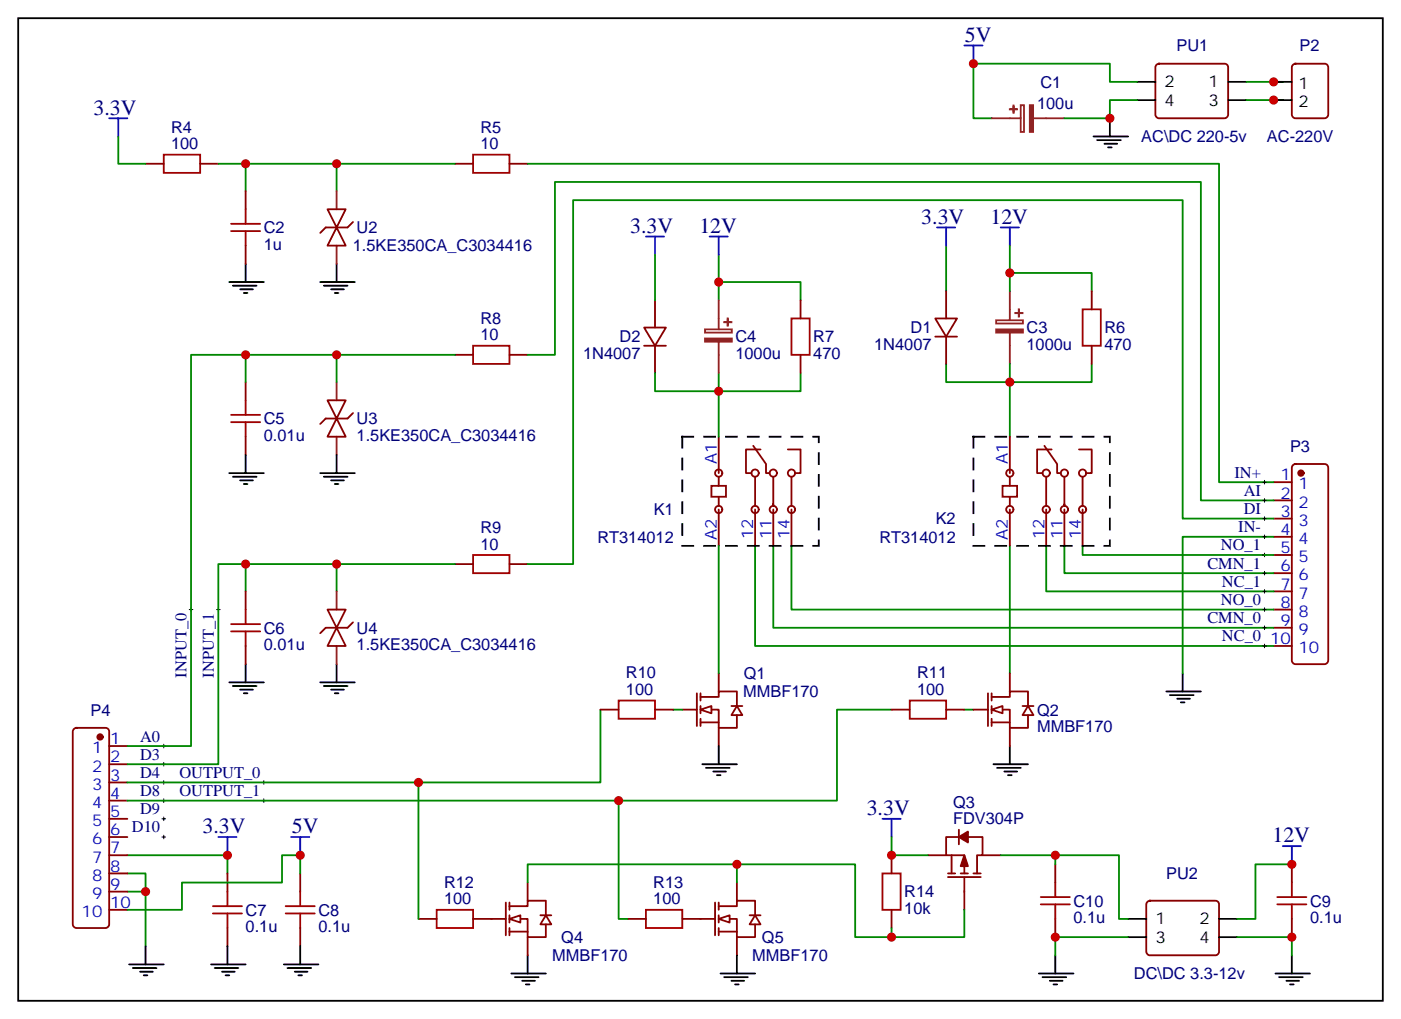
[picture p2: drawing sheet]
<svg xmlns="http://www.w3.org/2000/svg" width="272mm" height="198mm" viewBox="0 0 272 198" stroke-linecap="round" stroke-linejoin="round" font-family="sans-serif">
<path d="M3.5 3.5h264.6v190.5h-264.6zM25 187h6.7M25.8 187.7h4.5M27.2 188.4h2.4M27.9 189.1h.7M28.2 183.4v3.6" fill="none" stroke="#000" stroke-width=".35"/>
<g fill="none" stroke="#000" stroke-width=".19">
<path d="M36.7 118.2h.7M37 117.8v.7M42 118.2h.7M42.3 117.8v.7M31.4 155.2h.7M31.4 151.7h.7M31.4 158.8h.7M31.4 148.2h.7M31.4 144.6h.7M31.7 144.3v.7M31.7 147.8v.7M31.7 151.3v.7"/>
<path d="M31.7 154.9v.7M31.7 158.4v.7M50.8 155.2h.7M50.8 151.7h.7M51.2 151.3v.7M51.2 154.9v.7M31.4 162.3h.7M31.7 161.9v.7"/>
</g>
<path d="M125.2 45.9h3.6M127 45.9v3.5M42.3 162.3h3.6M44.1 162.3v3.5M56.4 162.3h3.6M58.2 162.3v3.5" fill="none" stroke="#00f" stroke-width=".35"/>
<path d="M139.3 72.3v12.4M24.7 169.3h3.5v14.1M24.7 165.8h19.4v3.5M24.7 172.9h3.5" fill="none" stroke="#008700" stroke-width=".35"/>
<g fill="none" stroke="#870000" stroke-width=".35">
<path d="M137.9 94.2h2.9v2.1h-2.9zM139.3 96.3v1.8M139.3 84.7v7M139.3 92.4v1.8M139.3 98.8v7M146 86.4l2.5 3.6v1.7h.7M146.4 92.4v5.7M146.4 98.8v7M147.5 87.1h-2.9v4.6h1.1M149.9 92.4v5.7v-.4M149.9 98.8v7M152.8 87.1h2.4v4.6h-1"/>
<path d="M153.5 92.4v5.7M153.5 98.8v7M132.3 137.6h2.8M135.1 134.4v6.4M135.8 137.6h3.5v3.5h3.6v-2.5M135.8 135.1h3.5v-1h3.6v2.8M135.8 134.4v1.4M135.8 136.9v1.4M135.8 139.3v1.5M139.3 130.5v3.6M141.8 136.9h2.1M142.9 136.9l1 1.7h-2.1z"/>
<path d="M14.3 141.3l.5-.2h5.7a.71 .71 0 0 1 .7 .7v37.4a.76 .76 0 0 1-.7 .7h-5.7a.76 .76 0 0 1-.7-.7v-37.4zM21.2 144.6h3.5M21.2 148.2h3.5M21.2 151.7h3.5M21.2 155.2h3.5M21.2 158.8h3.5M135.8 140.1h3.5M139.3 141.1v3.5M21.2 162.3h3.5M21.2 165.8h3.5M21.2 169.3h3.5M21.2 172.9h3.5"/>
<path d="M21.2 176.4h3.5"/>
<circle cx="139.3" cy="98.8" r=".71"/>
<circle cx="139.3" cy="91.7" r=".71"/>
<circle cx="146.4" cy="91.7" r=".71"/>
<circle cx="146.4" cy="98.8" r=".71"/>
<circle cx="149.9" cy="98.8" r=".71"/>
<circle cx="149.9" cy="91.7" r=".71"/>
<circle cx="153.5" cy="98.8" r=".71"/>
<circle cx="153.5" cy="91.7" r=".71"/>
</g>
<circle cx="19.4" cy="142.9" r=".53" fill="#870000" stroke="#870000" stroke-width=".35"/>
<path d="M135.8 137.6l2.1-.7v1.4z" fill="#fff" stroke="#870000" stroke-width=".35"/>
<g fill="none" stroke="#000" stroke-width=".35">
<path d="M136.2 148.2h6.7M136.9 148.9h4.6M138.3 149.6h2.5M139 150.3h.7M139.3 144.6v3.6M192.6 148.2h6.7M193.3 148.9h4.6M194.7 149.6h2.5M195.4 150.3h.7M195.8 144.6v3.6M218.7 178.2h3.5M236.4 178.2h3.5"/>
<path d="M201.4 188.7h6.7M202.1 189.4h4.6M203.6 190.1h2.4M204.3 190.9h.7M204.6 185.2v3.5M218.7 181.7h3.5M236.4 181.7h3.5M247.3 188.7h6.7M248 189.4h4.6M249.4 190.1h2.5M250.1 190.9h.7M250.5 185.2v3.5"/>
</g>
<g fill="none" stroke="#008700" stroke-width=".35">
<path d="M127 49.4v8.8M139.3 54.7h15.9v3.5M139.3 49.4v8.8M183.4 47.6v8.8M195.8 52.9h15.9v3.5M195.8 47.6v8.8M127 72.3v3.5h28.2v-3.5M183.4 70.6v3.5h28.3v-3.5M139.3 105.8v24.7M195.8 105.8v24.7M130.5 137.6h1.8M187 137.6h1.7"/>
<path d="M250.5 167.6h-7.1v10.6h-3.5M239.9 181.7h10.6v3.5"/>
</g>
<g fill="none" stroke="#870000" stroke-width=".35">
<path d="M127 58.2v5.3M183.4 56.4v5.3M124.9 63.5h4.2l-2.1 3.5zM124.9 67h4.2M127 67v5.3M181.3 61.7h4.3l-2.2 3.6zM181.3 65.3h4.3M183.4 65.3v5.3M188.7 137.6h2.9M191.6 134.4v6.4M192.3 137.6h3.5v3.5h3.5v-2.5M192.3 135.1h3.5v-1h3.5v2.8"/>
<path d="M192.3 134.4v1.4M192.3 136.9v1.4M192.3 139.3v1.5M195.8 130.5v3.6M198.3 136.9h2.1M199.3 136.9l1.1 1.7h-2.1zM192.3 140.1h3.5M195.8 141.1v3.5M222.5 174.8l.5-.2h12.7a.71 .71 0 0 1 .7 .7v9.2a.76 .76 0 0 1-.7 .7h-12.7a.76 .76 0 0 1-.8-.7v-9.2zM250.5 167.6v3.5M250.5 178.2v3.5"/>
</g>
<path d="M139.3 58.2v5.7M195.8 56.4v5.7M136.7 63.9h5.2v.6h-5.2zM139.3 66.3v6M193.1 62.1h5.2v.6h-5.2zM195.8 64.6v6" fill="none" stroke="#8c2424" stroke-width=".35"/>
<g fill="#8c2424" stroke="#8c2424" stroke-width=".35">
<path d="M136.7 65.6h5.2v.7h-5.2z"/>
<path d="M140.4 62.4l1.4 .1z"/>
<path d="M141.1 61.7v1.4z"/>
<path d="M193.1 63.9h5.2v.6h-5.2z"/>
<path d="M196.8 60.7h1.5z"/>
<path d="M197.5 60l.1 1.4z"/>
</g>
<path d="M137.6 45.9h3.5M139.3 45.9v3.5M194 44.1h3.6M195.8 44.1v3.5M248.7 164h3.5M250.5 164v3.6" fill="none" stroke="#00f" stroke-width=".35"/>
<path d="M247.6 173.9h5.7M247.6 175.3h5.7M250.5 171.1v2.8M250.5 175.3v2.9" fill="none" stroke="#a10000" stroke-width=".35"/>
<path d="M192.3 137.6l2.1-.7v1.4z" fill="#fff" stroke="#870000" stroke-width=".35"/>
<path d="M187 8.8h3.5M188.7 8.8v3.5M21.2 22.9h3.5M22.9 22.9v3.6M181.7 44.1h3.5M183.4 44.1v3.5M171.1 158.8h3.5M172.9 158.8v3.5" fill="none" stroke="#00f" stroke-width=".35"/>
<g fill="none" stroke="#008700" stroke-width=".35">
<path d="M241.7 15.9h7M241.7 19.4h7M22.9 26.5v5.3h5.3M42.3 31.8h45.9M47.6 31.8v5.2M65.3 31.8v5.2M102.3 31.8h134.1v61.7h10.5M47.6 68.8v5.3M65.3 68.8v5.3M88.2 68.8h-51.2v75.8h-12.3M102.3 68.8h5.3v-33.5h125.2v61.7h14.1M195.8 70.6v14.1"/>
<path d="M47.6 109.4v5.3M65.3 109.4v5.3M88.2 109.4h-45.9v38.8h-17.6M146.4 105.8v19.4h100.5M149.9 105.8v15.9h97M153.5 105.8v12.4h93.4M202.8 105.8v8.9h44.1M206.4 105.8v5.3h40.5M209.9 105.8v1.8h37M246.9 100.5h-17.6v-61.7h-118.2v70.6h-8.8M246.9 104.1h-17.6v26.4M116.4 137.6v14.1h-91.7"/>
<path d="M172.9 137.6h-10.6v17.6h-137.6M58.2 169.3v-3.5h-3.5v5.3h-19.4v5.3h-10.6"/>
</g>
<g fill="none" stroke="#870000" stroke-width=".35">
<path d="M224.2 12.6l.5-.3h12.7a.71 .71 0 0 1 .7 .8v9.1a.76 .76 0 0 1-.7 .7h-12.7a.76 .76 0 0 1-.7-.7v-9.1zM28.2 31.8h3.5M38.8 31.8h3.5M47.6 37v3.6M88.2 31.8h3.5M98.8 31.8h3.5M47.6 47.6v3.6M63.5 40.6h3.5l-1.7 3.5zM65.3 44.1l1.7 3.5h-3.5zM68.4 43l-1 1.1h-4.3l-1 1.1M155.2 58.2v3.5M211.7 56.4v3.6"/>
<path d="M47.6 74.1v3.5M63.5 77.6h3.5l-1.7 3.5zM88.2 68.8h3.5M98.8 68.8h3.5M155.2 68.8v3.5M211.7 67v3.6M47.6 84.7v3.5M65.3 81.1l1.7 3.6h-3.5zM68.4 80.1l-1 1h-4.3l-1 1.1M194.4 94.2h2.8v2.1h-2.8zM195.8 96.3v1.8M195.8 84.7v7"/>
<path d="M195.8 92.4v1.8M195.8 98.8v7M202.5 86.4l2.5 3.6v1.7h.7M202.8 92.4v5.7M202.8 98.8v7M203.9 87.1h-2.8v4.6h1M206.4 92.4v5.7v-.4M206.4 98.8v7M209.2 87.1h2.5v4.6h-1.1M209.9 92.4v5.7M209.9 98.8v7M246.9 93.5h3.6"/>
<path d="M246.9 97h3.6M250.7 90.2l.5-.2h5.6a.71 .71 0 0 1 .7 .7v37.4a.76 .76 0 0 1-.7 .7h-5.6a.76 .76 0 0 1-.7-.7v-37.4zM47.6 114.7v3.5M63.5 118.2h3.5l-1.7 3.5zM88.2 109.4h3.5M98.8 109.4h3.5M246.9 100.5h3.6M246.9 104.1h3.6M246.9 107.6h3.6M246.9 111.1h3.6M246.9 114.7h3.6M246.9 118.2h3.6"/>
<path d="M47.6 125.2v3.6M65.3 121.7l1.7 3.5h-3.5zM68.4 120.6l-1 1.1h-4.3l-1 1.1M116.4 137.6h3.5M127 137.6h3.5M172.9 137.6h3.5M183.4 137.6h3.6M246.9 121.7h3.6M246.9 125.2h3.6M44.1 169.3v3.6M44.1 179.9v3.5M58.2 169.3v3.6"/>
<path d="M58.2 179.9v3.5M95.2 178.2h2.9M98.1 175v6.3M98.8 178.2h3.5v3.5h3.5v-2.5M98.8 175.7h3.5v-1.1h3.5v2.8M98.8 175v1.4M98.8 177.4v1.5M98.8 179.9v1.4M102.3 171.1v3.5M104.8 177.4h2.1M105.8 177.4l1.1 1.8h-2.1zM98.8 180.6h3.5"/>
<path d="M102.3 181.7v3.5"/>
<circle cx="195.8" cy="91.7" r=".71"/>
<circle cx="195.8" cy="98.8" r=".71"/>
<circle cx="202.8" cy="98.8" r=".71"/>
<circle cx="202.8" cy="91.7" r=".71"/>
<circle cx="206.4" cy="98.8" r=".71"/>
<circle cx="206.4" cy="91.7" r=".71"/>
<circle cx="209.9" cy="91.7" r=".71"/>
<circle cx="209.9" cy="98.8" r=".71"/>
</g>
<g fill="none" stroke="#a10000" stroke-width=".35">
<path d="M31.7 30h7.1v3.5h-7.1zM91.7 30h7.1v3.5h-7.1zM44.8 43.4h5.6M44.8 44.8h5.6M47.6 40.6v2.8M47.6 44.8v2.8M209.9 60h3.5v7h-3.5zM47.6 77.6v2.8M91.7 67h7.1v3.6h-7.1zM153.5 61.7h3.5v7.1h-3.5zM44.8 80.4h5.6M44.8 81.8h5.6"/>
<path d="M47.6 81.8v2.9M47.6 118.2v2.8M91.7 107.6h7.1v3.5h-7.1zM44.8 121h5.6M44.8 122.4h5.6M47.6 122.4v2.8M119.9 135.8h7.1v3.5h-7.1zM176.4 135.8h7v3.5h-7zM41.3 175.7h5.6M41.3 177.1h5.6M44.1 172.9v2.8M44.1 177.1v2.8"/>
<path d="M55.4 175.7h5.6M55.4 177.1h5.6M58.2 172.9v2.8M58.2 177.1v2.8"/>
</g>
<g fill="none" stroke="#000" stroke-width=".35">
<path d="M220.5 15.9h3.5M220.5 19.4h3.5M238.1 15.9h3.6M238.1 19.4h3.6M212 26.5h6.7M212.7 27.2h4.6M214.1 27.9h2.5M214.8 28.6h.7M215.2 22.9v3.6M44.4 54.7h6.8M45.2 55.4h4.5M46.6 56.1h2.4"/>
<path d="M47.3 56.8h.7M47.6 51.2v3.5M62.1 54.7h6.7M62.8 55.4h4.6M64.2 56.1h2.5M64.9 56.8h.7M65.3 51.2v3.5M44.4 91.7h6.8M45.2 92.4h4.5M46.6 93.1h2.4M47.3 93.8h.7M47.6 88.2v3.5"/>
<path d="M62.1 91.7h6.7M62.8 92.4h4.6M64.2 93.1h2.5M64.9 93.8h.7M65.3 88.2v3.5M44.4 132.3h6.8M45.2 133h4.5M46.6 133.7h2.4M47.3 134.4h.7M47.6 128.8v3.5M62.1 132.3h6.7M62.8 133h4.6"/>
<path d="M64.2 133.7h2.5M64.9 134.4h.7M65.3 128.8v3.5M226.1 134.1h6.7M226.8 134.8h4.6M228.2 135.5h2.5M229 136.2h.7M229.3 130.5v3.6M40.9 187h6.7M41.6 187.7h4.6M43 188.4h2.5M43.7 189.1h.7"/>
<path d="M44.1 183.4v3.6M55 187h6.7M55.7 187.7h4.6M57.1 188.4h2.5M57.9 189.1h.7M58.2 183.4v3.6M99.1 188.7h6.7M99.8 189.4h4.6M101.2 190.1h2.5M102 190.9h.7M102.3 185.2v3.5"/>
</g>
<path d="M65.3 37v3.6M65.3 47.6v3.6M65.3 74.1v3.5M65.3 84.7v3.5M65.3 114.7v3.5M65.3 125.2v3.6" fill="none" stroke="#8c2424" stroke-width=".35"/>
<circle cx="252.2" cy="91.7" r=".53" fill="#870000" stroke="#870000" stroke-width=".35"/>
<g fill="none" stroke="#000" stroke-width=".19">
<path d="M244.8 97h.7M244.8 93.5h.7M245.2 93.1v.7M245.2 96.7v.7M244.8 100.5h.7M244.8 107.6h.7M244.8 111.1h.7M244.8 114.7h.7M244.8 118.2h.7M244.8 104.1h.7M245.2 100.2v.7M245.2 103.7v.7"/>
<path d="M245.2 107.2v.7M245.2 110.8v.7M245.2 114.3v.7M245.2 117.8v.7M244.8 121.7h.7M244.8 125.2h.7M245.2 121.4v.7M245.2 124.9v.7"/>
</g>
<path d="M98.8 178.2l2.1-.8v1.5z" fill="#fff" stroke="#870000" stroke-width=".35"/>
<path d="M84.7 176.4h7v3.5h-7zM125.2 176.4h7.1v3.5h-7.1z" fill="none" stroke="#a10000" stroke-width=".35"/>
<g fill="none" stroke="#870000" stroke-width=".35">
<path d="M81.1 178.2h3.6M91.7 178.2h3.5M121.7 178.2h3.5M132.3 178.2h6.3M138.6 175v6.3M139.3 178.2h3.6v3.5h3.5v-2.5M139.3 175.7h3.6v-1.1h3.5v2.8M139.3 175v1.4M139.3 177.4v1.5M139.3 179.9v1.4M142.9 171.1v3.5M145.3 177.4h2.2"/>
<path d="M146.4 177.4l1.1 1.8h-2.2zM139.3 180.6h3.6M142.9 181.7v3.5"/>
</g>
<path d="M139.3 178.2l2.2-.8v1.5z" fill="#fff" stroke="#870000" stroke-width=".35"/>
<path d="M246.9 15.9h3.6M246.9 19.4h3.6M139.7 188.7h6.7M140.4 189.4h4.6M141.8 190.1h2.5M142.5 190.9h.7M142.9 185.2v3.5" fill="none" stroke="#000" stroke-width=".35"/>
<path d="M220.5 15.9h-5.3v-3.6h-26.5v10.6h3.6M220.5 19.4h-5.3v3.5h-8.8M81.1 151.7v26.5M119.9 155.2v23h1.8M102.3 171.1v-3.5h63.5v14.1h7.1M142.9 167.6v3.5M172.9 162.3v3.5h7M187 176.4v5.3h-14.1v-1.8M194 165.8h23v12.4h1.7M204.6 165.8v1.8M218.7 181.7h-14.1v3.5" fill="none" stroke="#008700" stroke-width=".35"/>
<path d="M171.1 169.3h3.5v7.1h-3.5zM201.8 175.3h5.6M201.8 173.9h5.6M204.6 171.1v2.8M204.6 175.3v2.9" fill="none" stroke="#a10000" stroke-width=".35"/>
<g fill="none" stroke="#870000" stroke-width=".35">
<path d="M250.7 12.6l.5-.3h5.6a.71 .71 0 0 1 .7 .8v9.1a.76 .76 0 0 1-.7 .7h-5.6a.76 .76 0 0 1-.7-.7v-9.1zM172.9 165.8v3.5M172.9 176.4v3.5M179.9 165.8h3.5M183.8 170h6.3M183.8 169.3h1.4M184.5 165.8v3.5M185.9 162.3h-2.5v3.5h3.6v3.5M185.9 160.9v2.8M186.3 169.3h1.4M187 170v6.4M187.7 162.3h2.8v3.5h-1.1v3.5"/>
<path d="M188.7 169.3h1.4M190.5 165.8h3.5M204.6 167.6v3.5M204.6 178.2v3.5"/>
</g>
<path d="M192.3 22.9h5.6M197.9 20.4h.6v5.2h-.6zM200.4 22.9h6" fill="none" stroke="#8c2424" stroke-width=".35"/>
<g fill="#8c2424" stroke="#8c2424" stroke-width=".35">
<path d="M199.7 20.4h.6v5.2h-.6z"/>
<path d="M196.5 20.5v1.4z"/>
<path d="M195.8 21.2h1.4z"/>
</g>
<path d="M132.3 84.7h26.4v21.1h-26.4zM188.7 84.7h26.5v21.1h-26.5z" fill="none" stroke="#000" stroke-width=".35" stroke-dasharray="2.1 2.1"/>
<g fill="#870000" stroke="#870000" stroke-width=".35">
<path d="M187 165.8l.7 2.1h-1.4z"/>
<path d="M185.9 162.3l1.8-1.1v2.1z"/>
</g>
<g fill="#c00">
<circle cx="28.2" cy="172.9" r=".88"/>
<circle cx="139.3" cy="75.8" r=".88"/>
<circle cx="139.3" cy="54.7" r=".88"/>
<circle cx="250.5" cy="167.6" r=".88"/>
<circle cx="250.5" cy="181.7" r=".88"/>
<circle cx="195.8" cy="52.9" r=".88"/>
<circle cx="195.8" cy="74.1" r=".88"/>
<circle cx="44.1" cy="165.8" r=".88"/>
<circle cx="58.2" cy="165.8" r=".88"/>
<circle cx="47.6" cy="109.4" r=".88"/>
<circle cx="65.3" cy="109.4" r=".88"/>
<circle cx="65.3" cy="68.8" r=".88"/>
<circle cx="47.6" cy="68.8" r=".88"/>
<circle cx="47.6" cy="31.7" r=".88"/>
<circle cx="65.3" cy="31.7" r=".88"/>
<circle cx="119.9" cy="155.2" r=".88"/>
<circle cx="81.1" cy="151.7" r=".88"/>
<circle cx="142.9" cy="167.6" r=".88"/>
<circle cx="246.9" cy="19.4" r=".88"/>
<circle cx="246.9" cy="15.9" r=".88"/>
<circle cx="188.7" cy="12.3" r=".88"/>
<circle cx="215.2" cy="22.9" r=".88"/>
<circle cx="172.9" cy="165.8" r=".88"/>
<circle cx="172.9" cy="181.7" r=".88"/>
<circle cx="204.6" cy="181.7" r=".88"/>
<circle cx="204.6" cy="165.8" r=".88"/>
</g>
<g font-size="4.2" fill="#000080">
<text x="187.1" y="8.1">5V</text>
<text x="18.1" y="22.2">3.3V</text>
<text x="122.2" y="45.2">3.3V</text>
<text x="135.6" y="45.2">12V</text>
<text x="178.6" y="43.4">3.3V</text>
<text x="192" y="43.4">12V</text>
<text x="39.3" y="161.6">3.3V</text>
<text x="56.6" y="161.6">5V</text>
<text x="168" y="158">3.3V</text>
<text x="246.7" y="163.3">12V</text>
</g>
<g font-size="3.2" fill="#000080">
<text x="228.1" y="10">PU1</text>
<text x="252" y="10">P2</text>
<text x="201.7" y="17">C1</text>
<text x="201.1" y="21.2">100u</text>
<text x="33.2" y="28.9">100</text>
<text x="33.2" y="25.7">R4</text>
<text x="93.1" y="28.9">10</text>
<text x="93.1" y="25.7">R5</text>
<text x="221.3" y="27.6">AC\DC 220-5v</text>
<text x="245.6" y="27.6">AC-220V</text>
<text x="51.2" y="45.2">C2</text>
<text x="69.1" y="45.2">U2</text>
<text x="51.2" y="48.5">1u</text>
<text x="68.4" y="48.8">1.5KE350CA_C3034416</text>
<text x="93.1" y="66">10</text>
<text x="93.1" y="62.7">R8</text>
<text x="176.6" y="64.6">D1</text>
<text x="199" y="64.6">C3</text>
<text x="214.1" y="64.6">R6</text>
<text x="113.1" y="69.6">1N4007</text>
<text x="120.1" y="66.4">D2</text>
<text x="142.6" y="69.6">1000u</text>
<text x="142.6" y="66.4">C4</text>
<text x="157.7" y="69.6">470</text>
<text x="157.7" y="66.4">R7</text>
<text x="169.5" y="67.9">1N4007</text>
<text x="199" y="67.9">1000u</text>
<text x="214.1" y="67.9">470</text>
<text x="51.2" y="82.3">C5</text>
<text x="69.1" y="82.3">U3</text>
<text x="51.2" y="85.5">0.01u</text>
<text x="69.1" y="85.5">1.5KE350CA_C3034416</text>
<text x="250.1" y="87.6">P3</text>
<text x="239.4" y="92.6">IN+</text>
<text x="126.7" y="99.9">K1</text>
<text x="181.4" y="101.7">K2</text>
<text x="241.1" y="96.1">AI</text>
<text x="241.1" y="99.7">DI</text>
<text x="93.1" y="106.5">10</text>
<text x="93.1" y="103.3">R9</text>
<text x="115.8" y="105.2">RT314012</text>
<text x="170.5" y="105.2">RT314012</text>
<text x="236.7" y="106.7">NO_1</text>
<text x="240.1" y="103.2">IN-</text>
<text x="234.1" y="110.2">CMN_1</text>
<text x="236.9" y="113.8">NC_1</text>
<text x="236.7" y="117.3">NO_0</text>
<text x="51.2" y="122.8">C6</text>
<text x="69.1" y="122.8">U4</text>
<text x="234.1" y="120.8">CMN_0</text>
<text x="236.9" y="124.4">NC_0</text>
<text x="36.2" y="131.4" transform="rotate(-90 36.2 131.4)">INPUT_0</text>
<text x="41.5" y="131.4" transform="rotate(-90 41.5 131.4)">INPUT_1</text>
<text x="51.2" y="126.1">0.01u</text>
<text x="69.1" y="126.1">1.5KE350CA_C3034416</text>
<text x="121.4" y="131.5">R10</text>
<text x="144.2" y="131.7">Q1</text>
<text x="177.8" y="131.5">R11</text>
<text x="121.4" y="134.8">100</text>
<text x="144.1" y="135.2">MMBF170</text>
<text x="177.8" y="134.8">100</text>
<text x="17.5" y="138.7">P4</text>
<text x="27.2" y="143.8">A0</text>
<text x="201.1" y="141.9">MMBF170</text>
<text x="201.1" y="138.7">Q2</text>
<text x="27.2" y="147.3">D3</text>
<text x="27.2" y="154.3">D8</text>
<text x="27.2" y="150.8">D4</text>
<text x="34.8" y="154.3">OUTPUT_1</text>
<text x="34.8" y="150.8">OUTPUT_0</text>
<text x="25.6" y="161.4">D10</text>
<text x="27.2" y="157.9">D9</text>
<text x="184.8" y="159.8">FDV304P</text>
<text x="184.8" y="156.6">Q3</text>
<text x="86.1" y="172.1">R12</text>
<text x="126.7" y="172.1">R13</text>
<text x="175.3" y="174">R14</text>
<text x="226.1" y="170.5">PU2</text>
<text x="47.6" y="177.5">C7</text>
<text x="61.7" y="177.5">C8</text>
<text x="86.1" y="175.3">100</text>
<text x="126.7" y="175.3">100</text>
<text x="175.3" y="177.2">10k</text>
<text x="208.1" y="179">0.1u</text>
<text x="208.1" y="175.8">C10</text>
<text x="254" y="179">0.1u</text>
<text x="254" y="175.8">C9</text>
<text x="47.6" y="180.7">0.1u</text>
<text x="61.7" y="180.7">0.1u</text>
<text x="108.8" y="182.8">Q4</text>
<text x="147.7" y="182.8">Q5</text>
<text x="107.1" y="186.3">MMBF170</text>
<text x="145.9" y="186.3">MMBF170</text>
<text x="219.9" y="189.9">DC\DC 3.3-12v</text>
</g>
<g font-size="3.2">
<text x="225.8" y="16.9">2</text>
<text x="234.3" y="16.9">1</text>
<text x="251.8" y="17.3">1</text>
<text x="225.8" y="20.5">4</text>
<text x="234.3" y="20.5">3</text>
<text x="251.8" y="20.8">2</text>
<text x="224" y="179.2">1</text>
<text x="232.6" y="179.2">2</text>
<text x="224" y="182.7">3</text>
<text x="232.6" y="182.7">4</text>
</g>
<g font-size="3.2" fill="#00f">
<text x="139" y="90" transform="rotate(-90 139 90)">A1</text>
<text x="195.4" y="90" transform="rotate(-90 195.4 90)">A1</text>
<text x="248.3" y="93.1">1</text>
<text x="251.8" y="94.9">1</text>
<text x="248.3" y="96.7">2</text>
<text x="248.3" y="100.2">3</text>
<text x="251.8" y="98.4">2</text>
<text x="251.8" y="102">3</text>
<text x="139" y="104.7" transform="rotate(-90 139 104.7)">A2</text>
<text x="146" y="104.6" transform="rotate(-90 146 104.6)">12</text>
<text x="149.6" y="104.6" transform="rotate(-90 149.6 104.6)">11</text>
<text x="153.1" y="104.6" transform="rotate(-90 153.1 104.6)">14</text>
<text x="195.4" y="104.7" transform="rotate(-90 195.4 104.7)">A2</text>
<text x="202.5" y="104.6" transform="rotate(-90 202.5 104.6)">12</text>
<text x="206" y="104.6" transform="rotate(-90 206 104.6)">11</text>
<text x="209.5" y="104.6" transform="rotate(-90 209.5 104.6)">14</text>
<text x="248.3" y="103.7">4</text>
<text x="248.3" y="107.2">5</text>
<text x="251.8" y="105.5">4</text>
<text x="248.3" y="110.8">6</text>
<text x="251.8" y="109">5</text>
<text x="251.8" y="112.5">6</text>
<text x="248.3" y="114.3">7</text>
<text x="248.3" y="117.8">8</text>
<text x="251.8" y="116.1">7</text>
<text x="251.8" y="119.6">8</text>
<text x="246.3" y="124.9">10</text>
<text x="248.3" y="121.4">9</text>
<text x="251.8" y="123.1">9</text>
<text x="251.8" y="126.6">10</text>
<text x="17.8" y="146">1</text>
<text x="17.8" y="149.6">2</text>
<text x="21.3" y="144.3">1</text>
<text x="21.3" y="147.8">2</text>
<text x="17.8" y="153.1">3</text>
<text x="21.3" y="151.3">3</text>
<text x="21.3" y="154.9">4</text>
<text x="17.8" y="156.6">4</text>
<text x="17.8" y="160.2">5</text>
<text x="21.3" y="158.4">5</text>
<text x="21.3" y="161.9">6</text>
<text x="17.8" y="163.7">6</text>
<text x="17.8" y="167.2">7</text>
<text x="21.3" y="165.5">7</text>
<text x="17.8" y="170.7">8</text>
<text x="21.3" y="169">8</text>
<text x="21.3" y="172.5">9</text>
<text x="15.8" y="177.8">10</text>
<text x="17.8" y="174.3">9</text>
<text x="21.3" y="176">10</text>
</g>
</svg>
